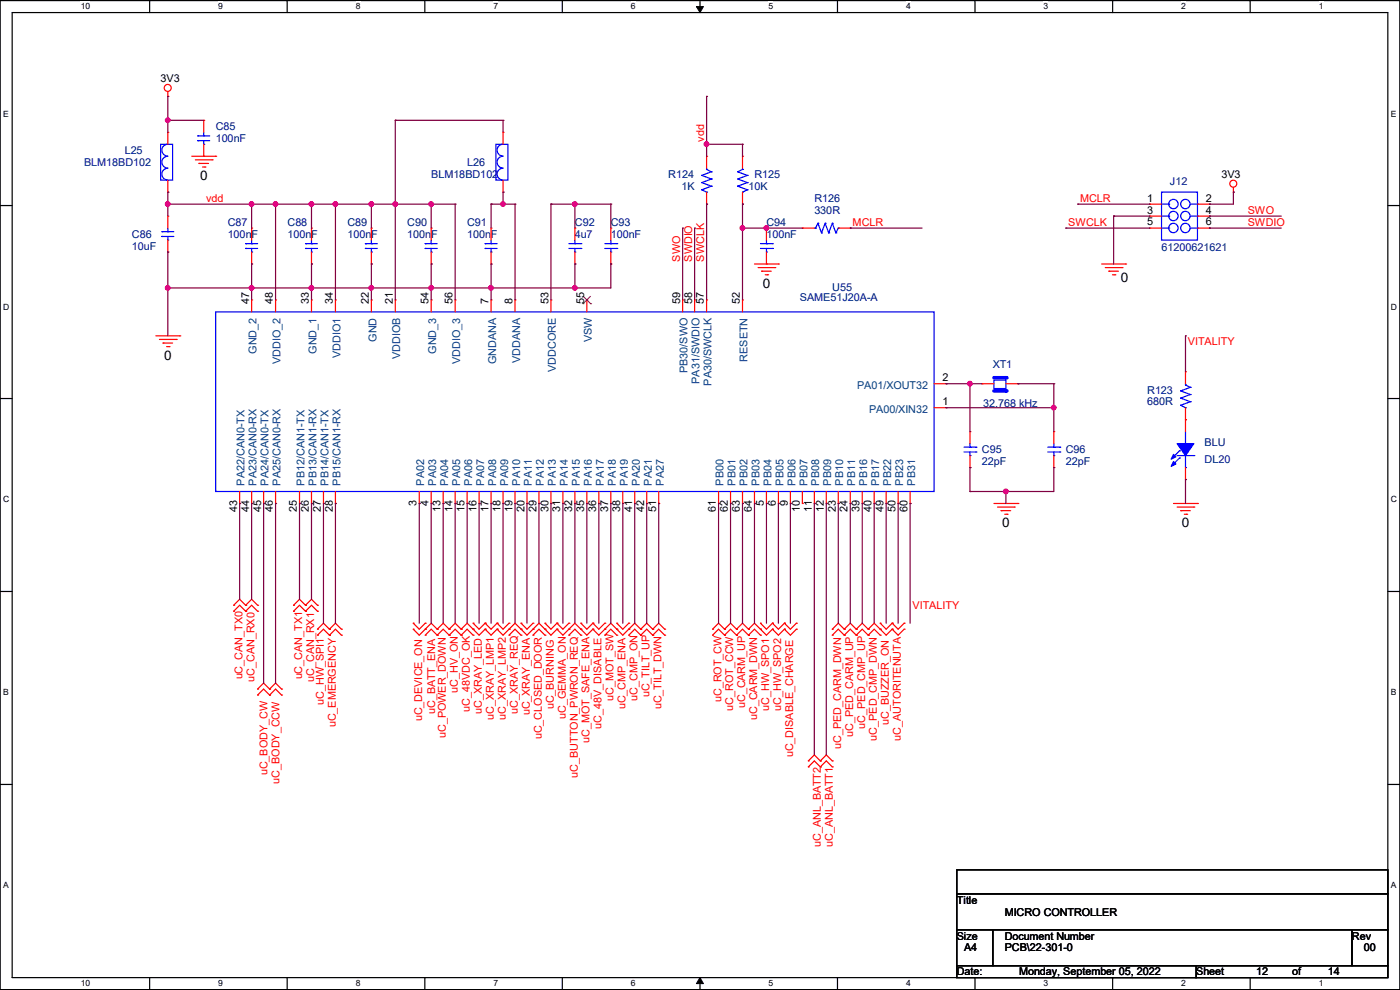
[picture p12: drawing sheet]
<svg xmlns="http://www.w3.org/2000/svg" width="297mm" height="210mm" viewBox="0 0 297 210" stroke-linecap="round" stroke-linejoin="round" font-family="sans-serif">
<path d="M0 .1h297v209.8h-297zM2.6 2.7h291.8v204.7h-291.8z" fill="none" stroke="#000" stroke-width=".25"/>
<g fill="#fff">
<path d="M17.1 .4h2v2h-2z"/>
<path d="M17.1 207.6h2v2h-2z"/>
</g>
<path d="M31.7 .1v2.6M31.7 207.4v2.5" fill="none" stroke="#000" stroke-width=".25"/>
<g fill="#fff">
<path d="M46.3 .4h1v2h-1z"/>
<path d="M46.3 207.6h1v2h-1z"/>
</g>
<path d="M60.9 .1v2.6M60.9 207.4v2.5" fill="none" stroke="#000" stroke-width=".25"/>
<g fill="#fff">
<path d="M75.5 .4h1v2h-1z"/>
<path d="M75.5 207.6h1v2h-1z"/>
</g>
<path d="M90.1 .1v2.6M90.1 207.4v2.5" fill="none" stroke="#000" stroke-width=".25"/>
<g fill="#fff">
<path d="M104.7 .4h1v2h-1z"/>
<path d="M104.7 207.6h1v2h-1z"/>
</g>
<path d="M119.3 .1v2.6M119.3 207.4v2.5" fill="none" stroke="#000" stroke-width=".25"/>
<g fill="#fff">
<path d="M133.9 .4h.9v2h-.9z"/>
<path d="M133.9 207.6h.9v2h-.9z"/>
</g>
<path d="M148.5 .1v2.6M148.5 207.4v2.5" fill="none" stroke="#000" stroke-width=".25"/>
<path d="M147.7 1.4h1.5l-.7 1.3zM148.5 207.4l.7 1.3h-1.5z" fill="#000" stroke="#000" stroke-width=".21"/>
<g fill="#fff">
<path d="M163.1 .4h.9v2h-.9z"/>
<path d="M163.1 207.6h.9v2h-.9z"/>
</g>
<path d="M177.7 .1v2.6M177.7 207.4v2.5" fill="none" stroke="#000" stroke-width=".25"/>
<g fill="#fff">
<path d="M192.2 .4h1v2h-1z"/>
<path d="M192.2 207.6h1v2h-1z"/>
</g>
<path d="M206.8 .1v2.6M206.8 207.4v2.5" fill="none" stroke="#000" stroke-width=".25"/>
<g fill="#fff">
<path d="M221.4 .4h1v2h-1z"/>
<path d="M221.4 207.6h1v2h-1z"/>
</g>
<path d="M236.1 .1v2.6M236.1 207.4v2.5" fill="none" stroke="#000" stroke-width=".25"/>
<g fill="#fff">
<path d="M250.6 .4h1v2h-1z"/>
<path d="M250.6 207.6h1v2h-1z"/>
</g>
<path d="M265.2 .1v2.6M265.2 207.4v2.5" fill="none" stroke="#000" stroke-width=".25"/>
<g fill="#fff">
<path d="M279.8 .4h1v2h-1z"/>
<path d="M279.8 207.6h1v2h-1z"/>
<path d="M.7 23.1h1.2v2h-1.2z"/>
<path d="M295.1 23.1h1.1v2h-1.1z"/>
<path d="M.7 64.1h1.2v1.9h-1.2z"/>
<path d="M295.1 64.1h1.2v1.9h-1.2z"/>
</g>
<path d="M0 43.6h2.6M294.4 43.6h2.6" fill="none" stroke="#000" stroke-width=".25"/>
<g fill="#fff">
<path d="M.7 105h1.2v2h-1.2z"/>
<path d="M295.1 105h1.2v2h-1.2z"/>
</g>
<path d="M0 84.5h2.6M294.4 84.5h2.6" fill="none" stroke="#000" stroke-width=".25"/>
<g fill="#fff">
<path d="M.7 145.9h1.2v2h-1.2z"/>
<path d="M295.1 145.9h1.1v2h-1.1z"/>
</g>
<path d="M0 125.5h2.6M294.4 125.5h2.6" fill="none" stroke="#000" stroke-width=".25"/>
<g fill="#fff">
<path d="M.7 186.9h1.2v1.9h-1.2z"/>
<path d="M295.1 186.9h1.1v1.9h-1.1z"/>
</g>
<path d="M0 166.4h2.6M294.4 166.4h2.6M203 184.5h91.4v5.1h-91.4zM203 189.6h91.4v7.6h-91.4zM203 197.2h7.6v7.7h-7.6zM210.6 197.2h76.2v7.7h-76.2zM286.8 197.2h7.6v7.7h-7.6zM203 204.9h50.8v2.5h-50.8zM253.8 204.9h40.6v2.5h-40.6z" fill="none" stroke="#000" stroke-width=".25"/>
<g fill="none" stroke="#f00" stroke-width=".25">
<path d="M35.6 19.4v1M35.6 20.4h.1M40.7 33.1h5.1M41.4 33.9h3.6M42.2 34.7h.1M42.2 34.7h2M43 35.4h.5M43.5 35.4h.1M45 33.9h.1M45.8 33.1h.1M106.7 28.1h.1M106.7 28.1v2.5"/>
<path d="M106.7 38.2v2.6M261.7 39.8v1M53.4 48.4h.1M53.4 56h.1M53.4 48.4v2.5M53.4 53.5v2.5M91.5 48.4h.1M91.5 56h.1M91.5 48.4v2.5M91.5 53.5v2.5M104.2 48.4h.1M104.2 56h.1"/>
<path d="M104.2 48.4v2.5M104.2 53.5v2.5M106.7 40.8h.1M160.1 56h5M160.8 56.8h3.6M161.6 57.5h.1M161.6 57.5h2M162.3 58.3h.6M162.9 58.3h.1M164.4 56.8h.1M165.1 56h.1M233.7 56h5.1"/>
<path d="M234.5 56.8h3.5M235.2 57.5h.1M235.2 57.5h2.1M236 58.3h.5M236.5 58.3h.1M238 56.8h.1M238.8 56h.1M261.7 40.8h.1M33.1 71.2h5M33.8 72h3.6M34.6 72.8h.1M34.6 72.8h2"/>
<path d="M35.3 73.5h.6M35.9 73.5h.1M37.4 72h.1M38.1 71.2h.1M251.5 78.9h.1M251.5 78.9v2.5M251.5 89h.1M251.5 86.5v2.5M210.9 106.8h5M211.6 107.6h3.6M212.4 108.3h.1M212.4 108.3h2"/>
<path d="M213.1 109.1h.6M213.7 109.1h.1M215.2 107.6h.1M215.9 106.8h.1M249 106.8h5M249.7 107.6h3.6M250.5 108.3h.1M250.5 108.3h2M251.2 109.1h.6M251.8 109.1h.1M253.3 107.6h.1M254 106.8h.1"/>
<path d="M49.6 128.4h.1M49.6 129.7h.1M49.6 128.4l1.2-1.3 1.3 1.3M49.6 129.7l1.2-1.3 1.3 1.3M52.1 128.4h.1M52.1 129.7h.1M52.1 128.4l1.3-1.3 1.3 1.3M52.1 129.7l1.3-1.3 1.3 1.3M54.7 128.4h.1M54.7 129.7h.1M62.3 128.4h.1M62.3 129.7h.1"/>
<path d="M62.3 128.4l1.2-1.3 1.3 1.3M62.3 129.7l1.2-1.3 1.3 1.3M64.8 128.4h.1M64.8 129.7h.1M64.8 128.4l1.3-1.3 1.3 1.3M64.8 129.7l1.3-1.3 1.3 1.3M67.4 128.4h.1M67.4 129.7h.1M67.4 133.5h.1M67.4 134.7h.1M67.4 133.5l1.2-1.3 1.3 1.3M67.4 134.7l1.2-1.2 1.3 1.2"/>
<path d="M69.9 133.5h.1M69.9 134.7h.1M69.9 133.5l1.3-1.3 1.2 1.3M69.9 134.7l1.3-1.2 1.2 1.2M72.4 133.5h.1M72.4 134.7h.1M87.7 133.5h.1M87.7 132.2h.1M87.7 133.5l1.2 1.2 2.6-2.5 1.3 1.3M87.7 132.2l1.2 1.3 1.3-1.3M90.2 133.5h.1M90.2 134.7h.1"/>
<path d="M90.2 132.2h.1M90.2 134.7l1.3-1.2 1.3 1.2M92.8 133.5h.1M92.8 134.7h.1M92.8 133.5l1.2-1.3 1.3 1.3M92.8 134.7l1.2-1.2 1.3 1.2M95.3 133.5h.1M95.3 134.7h.1M95.3 133.5l1.3-1.3 1.2 1.3M95.3 134.7l1.3-1.2 1.2 1.2M97.8 133.5h.1M97.8 134.7h.1"/>
<path d="M97.8 133.5l1.3-1.3 2.5 2.5 1.3-1.2M97.8 134.7l1.3-1.2 1.3 1.2M100.4 133.5h.1M100.4 134.7h.1M100.4 132.2h.1M100.4 132.2l1.2 1.3 1.3-1.3M102.9 133.5h.1M102.9 132.2h.1M102.9 133.5l1.3 1.2 1.3-1.2M102.9 132.2l1.3 1.3 1.3-1.3M105.5 133.5h.1M105.5 132.2h.1"/>
<path d="M105.5 133.5l1.2 1.2 2.6-2.5 2.5 2.5 2.5-2.5 2.6 2.5 1.3-1.2M105.5 132.2l1.2 1.3 1.3-1.3M108 133.5h.1M108 132.2h.1M108 134.7h.1M108 134.7l1.3-1.2 1.2 1.2M110.5 133.5h.1M110.5 134.7h.1M110.5 132.2h.1M110.5 132.2l1.3 1.3 1.3-1.3M113.1 133.5h.1M113.1 132.2h.1"/>
<path d="M113.1 134.7h.1M113.1 134.7l1.2-1.2 1.3 1.2M115.6 133.5h.1M115.6 132.2h.1M115.6 134.7h.1M115.6 132.2l1.3 1.3 1.3-1.3M118.2 133.5h.1M118.2 132.2h.1M118.2 133.5l1.2 1.2 2.6-2.5 2.5 2.5 1.3-1.2M118.2 132.2l1.2 1.3 1.3-1.3M120.7 133.5h.1M120.7 132.2h.1"/>
<path d="M120.7 134.7h.1M120.7 134.7l1.3-1.2 1.2 1.2M123.2 133.5h.1M123.2 134.7h.1M123.2 132.2h.1M123.2 132.2l1.3 1.3 1.3-1.3M125.8 133.5h.1M125.8 132.2h.1M125.8 133.5l1.2 1.2 2.6-2.5 2.5 2.5 2.6-2.5 1.2 1.3M125.8 132.2l1.2 1.3 1.3-1.3M128.3 133.5h.1M128.3 132.2h.1"/>
<path d="M128.3 134.7h.1M128.3 134.7l1.3-1.2 1.3 1.2M130.9 133.5h.1M130.9 134.7h.1M130.9 132.2h.1M130.9 132.2l1.2 1.3 1.3-1.3M133.4 133.5h.1M133.4 132.2h.1M133.4 134.7h.1M133.4 134.7l1.3-1.2 1.2 1.2M135.9 133.5h.1M135.9 134.7h.1"/>
<path d="M135.9 133.5l1.3-1.3 1.3 1.3M135.9 134.7l1.3-1.2 1.3 1.2M138.5 133.5h.1M138.5 134.7h.1M138.5 133.5l1.2-1.3 1.3 1.3M138.5 134.7l1.2-1.2 1.3 1.2M141 133.5h.1M141 134.7h.1M151.2 133.5h.1M151.2 134.7h.1M151.2 133.5l1.2-1.3 1.3 1.3M151.2 134.7l1.2-1.2 1.3 1.2"/>
<path d="M153.7 133.5h.1M153.7 134.7h.1M153.7 133.5l1.3-1.3 1.3 1.3M153.7 134.7l1.3-1.2 1.3 1.2M156.3 133.5h.1M156.3 134.7h.1M156.3 133.5l1.2-1.3 1.3 1.3M156.3 134.7l1.2-1.2 1.3 1.2M158.8 133.5h.1M158.8 134.7h.1M158.8 133.5l1.3-1.3 2.5 2.5 1.3-1.2M158.8 134.7l1.3-1.2 1.2 1.2"/>
<path d="M161.3 133.5h.1M161.3 134.7h.1M161.3 132.2h.1M161.3 132.2l1.3 1.3 1.3-1.3M163.9 133.5h.1M163.9 132.2h.1M163.9 133.5l1.2 1.2 1.3-1.2M163.9 132.2l1.2 1.3 1.3-1.3M166.4 133.5h.1M166.4 132.2h.1M166.4 133.5l1.3 1.2 1.3-1.2M166.4 132.2l1.3 1.3 1.3-1.3"/>
<path d="M169 133.5h.1M169 132.2h.1M176.6 133.5h.1M176.6 134.7h.1M176.6 133.5l1.2-1.3 1.3 1.3M176.6 134.7l1.2-1.2 1.3 1.2M179.1 133.5h.1M179.1 134.7h.1M179.1 133.5l1.3-1.3 1.3 1.3M179.1 134.7l1.3-1.2 1.3 1.2M181.7 133.5h.1M181.7 134.7h.1"/>
<path d="M181.7 133.5l1.2-1.3 1.3 1.3M181.7 134.7l1.2-1.2 1.3 1.2M184.2 133.5h.1M184.2 134.7h.1M184.2 133.5l1.3-1.3 2.5 2.5 1.3-1.2M184.2 134.7l1.3-1.2 1.2 1.2M186.7 133.5h.1M186.7 134.7h.1M186.7 132.2h.1M186.7 132.2l1.3 1.3 1.3-1.3M189.3 133.5h.1M189.3 132.2h.1"/>
<path d="M189.3 133.5l1.2 1.2 1.3-1.2M189.3 132.2l1.2 1.3 1.3-1.3M191.8 133.5h.1M191.8 132.2h.1M54.7 146.2h.1M54.7 147.4h.1M54.7 146.2l1.2-1.3 1.3 1.3M54.7 147.4l1.2-1.2 1.3 1.2M57.2 146.2h.1M57.2 147.4h.1M57.2 146.2l1.3-1.3 1.2 1.3M57.2 147.4l1.3-1.2 1.2 1.2"/>
<path d="M59.7 146.2h.1M59.7 147.4h.1M171.5 161.4h.1M171.5 162.7h.1M171.5 161.4l1.3-1.3 1.2 1.3M171.5 162.7l1.3-1.3 1.2 1.3M174 161.4h.1M174 162.7h.1M174 161.4l1.3-1.3 1.3 1.3M174 162.7l1.3-1.3 1.3 1.3M176.6 161.4h.1M176.6 162.7h.1"/>
<circle cx="35.6" cy="18.6" r=".74"/>
<circle cx="261.6" cy="39" r=".74"/>
</g>
<g fill="none" stroke="#00f" stroke-width=".25">
<path d="M105.2 30.6h2.5v7.6h-2.5zM106.7 35.7a1.25 1.25 0 0 0-1.2 1.2 1.25 1.25 0 0 0 1.2 1.3M106.7 33.1a1.25 1.25 0 0 0-1.2 1.3 1.25 1.25 0 0 0 1.2 1.2M106.7 30.6a1.25 1.25 0 0 0-1.2 1.3 1.25 1.25 0 0 0 1.2 1.2M52.1 51.7h.1M52.1 52.7h.1M52.1 51.7h2.6M52.1 52.7h2.6M53.4 53.5h.1M53.4 51.7h.1M53.4 50.9v.8M53.4 52.7v.8"/>
<path d="M90.2 51.7h.1M90.2 52.7h.1M90.2 51.7h2.6M90.2 52.7h2.6M91.5 53.5h.1M91.5 51.7h.1M91.5 50.9v.8M91.5 52.7v.8M102.9 51.7h.1M102.9 52.7h.1M102.9 51.7h2.6M102.9 52.7h2.6"/>
<path d="M104.2 53.5h.1M104.2 51.7h.1M104.2 50.9v.8M104.2 52.7v.8M210.9 80.6h2.5v1.8h-2.5zM250.5 82.9h.1M250.5 84.5h.1M250.5 86h.1M250.5 82.9l2 .8M250.5 84.5l2 .7M250.5 86l1 .5M251.5 86.5h.1"/>
<path d="M251.5 81.7h.1M251.5 81.7l1 .5M251.5 81.4v.3M252.5 82.2h.1M252.5 83.7h.1M252.5 85.2h.1M252.5 82.2l-2 .7M252.5 83.7l-2 .8M252.5 85.2l-2 .8"/>
</g>
<path d="M210.9 82.9h2.5" fill="none" stroke="#00f" stroke-width=".76"/>
<circle cx="213.4" cy="82.9" r=".38" fill="#00f"/>
<path d="M210.9 80.1h2.5" fill="none" stroke="#00f" stroke-width=".76"/>
<circle cx="213.4" cy="80.1" r=".38" fill="#00f"/>
<g fill="none" stroke="#f00" stroke-width=".25">
<path d="M35.6 28.1h.1M35.6 28.1v2.5M35.6 38.2v2.6M43.2 25.5h.1M43.2 33.1h.1M43.2 25.5v2.6M43.2 30.6v2.5M149.9 33.1h.1M149.9 33.1v2.6M157.5 33.1h.1M157.5 33.1v2.6M35.6 40.8h.1"/>
<path d="M35.6 45.8h.1M35.6 53.5h.1M35.6 45.8v2.6M35.6 50.9v2.6M66.1 48.4h.1M66.1 56h.1M66.1 48.4v2.5M66.1 53.5v2.5M78.8 48.4h.1M78.8 56h.1M78.8 48.4v2.5M78.8 53.5v2.5"/>
<path d="M122 48.4h.1M122 56h.1M122 48.4v2.5M122 53.5v2.5M129.6 48.4h.1M129.6 56h.1M129.6 48.4v2.5M129.6 53.5v2.5M149.9 43.3h.1M149.9 40.8v2.5M157.5 43.3h.1M157.5 40.8v2.5"/>
<path d="M162.6 48.4h.1M162.6 56h.1M162.6 48.4v2.5M162.6 53.5v2.5M170.2 48.4h.1M170.2 48.4h2.6M177.8 48.4h2.6M180.4 48.4h.1M243.9 43.3h.1M243.9 45.8h.1M243.9 48.4h.1M243.9 48.4h2.5"/>
<path d="M243.9 43.3h2.5M243.9 45.8h2.5M254 48.4h2.6M254 43.3h2.6M254 45.8h2.6M256.6 43.3h.1M256.6 45.8h.1M256.6 48.4h.1M53.4 63.6h.1M53.4 63.6v2.6M58.5 63.6h.1M58.5 63.6v2.6"/>
<path d="M66.1 63.6h.1M66.1 63.6v2.6M71.2 63.6h.1M71.2 63.6v2.6M78.8 63.6h.1M78.8 63.6v2.6M83.9 63.6h.1M83.9 63.6v2.6M91.5 63.6h.1M91.5 63.6v2.6M96.6 63.6h.1M96.6 63.6v2.6"/>
<path d="M104.2 63.6h.1M104.2 63.6v2.6M109.3 63.6h.1M109.3 63.6v2.6M116.9 63.6h.1M116.9 63.6v2.6M124.5 63.6h.1M124.5 63.6v2.6M144.8 63.6h.1M144.8 63.6v2.6M147.4 63.6h.1M147.4 63.6v2.6"/>
<path d="M149.9 63.6h.1M149.9 63.6v2.6M157.5 63.6h.1M157.5 63.6v2.6M198.2 81.4h2.5M198.2 86.5h2.5M200.7 86.5h.1M200.7 81.4h.1M205.8 91.6h.1M205.8 99.2h.1M205.8 91.6v2.5M205.8 96.6v2.6"/>
<path d="M208.3 81.4h.1M208.3 81.4h2.6M213.4 81.4h2.5M215.9 81.4h.1M223.6 91.6h.1M223.6 99.2h.1M223.6 91.6v2.5M223.6 96.6v2.6M251.5 89h.1M251.5 89v2.6M251.5 99.2v2.5M50.8 106.8h.1"/>
<path d="M50.8 104.3v2.5M53.4 106.8h.1M53.4 104.3v2.5M55.9 106.8h.1M55.9 104.3v2.5M58.5 106.8h.1M58.5 104.3v2.5M63.5 106.8h.1M63.5 104.3v2.5M66.1 106.8h.1M66.1 104.3v2.5M68.6 106.8h.1"/>
<path d="M68.6 104.3v2.5M71.2 106.8h.1M71.2 104.3v2.5M88.9 106.8h.1M88.9 104.3v2.5M91.5 106.8h.1M91.5 104.3v2.5M94 106.8h.1M94 104.3v2.5M96.6 106.8h.1M96.6 104.3v2.5M99.1 106.8h.1"/>
<path d="M99.1 104.3v2.5M101.6 106.8h.1M101.6 104.3v2.5M104.2 106.8h.1M104.2 104.3v2.5M106.7 106.8h.1M106.7 104.3v2.5M109.3 106.8h.1M109.3 104.3v2.5M111.8 106.8h.1M111.8 104.3v2.5M114.3 106.8h.1"/>
<path d="M114.3 104.3v2.5M116.9 106.8h.1M116.9 104.3v2.5M119.4 106.8h.1M119.4 104.3v2.5M122 106.8h.1M122 104.3v2.5M124.5 106.8h.1M124.5 104.3v2.5M127 106.8h.1M127 104.3v2.5M129.6 106.8h.1"/>
<path d="M129.6 104.3v2.5M132.1 106.8h.1M132.1 104.3v2.5M134.7 106.8h.1M134.7 104.3v2.5M137.2 106.8h.1M137.2 104.3v2.5M139.7 106.8h.1M139.7 104.3v2.5M152.4 106.8h.1M152.4 104.3v2.5M155 106.8h.1"/>
<path d="M155 104.3v2.5M157.5 106.8h.1M157.5 104.3v2.5M160.1 106.8h.1M160.1 104.3v2.5M162.6 106.8h.1M162.6 104.3v2.5M165.1 106.8h.1M165.1 104.3v2.5M167.7 106.8h.1M167.7 104.3v2.5M170.2 106.8h.1"/>
<path d="M170.2 104.3v2.5M172.8 106.8h.1M172.8 104.3v2.5M175.3 106.8h.1M175.3 104.3v2.5M177.8 106.8h.1M177.8 104.3v2.5M180.4 106.8h.1M180.4 104.3v2.5M182.9 106.8h.1M182.9 104.3v2.5M185.5 106.8h.1"/>
<path d="M185.5 104.3v2.5M188 106.8h.1M188 104.3v2.5M190.5 106.8h.1M190.5 104.3v2.5M193.1 106.8h.1M193.1 104.3v2.5M251.5 101.7h.1"/>
</g>
<g fill="none" stroke="#00f" stroke-width=".25">
<path d="M34.1 30.6h2.5v7.6h-2.5zM35.6 35.7a1.25 1.25 0 0 0-1.3 1.2 1.25 1.25 0 0 0 1.3 1.3M35.6 33.1a1.25 1.25 0 0 0-1.3 1.3 1.25 1.25 0 0 0 1.3 1.2M35.6 30.6a1.25 1.25 0 0 0-1.3 1.3 1.25 1.25 0 0 0 1.3 1.2M42 28.8h.1M42 29.8h.1M42 28.8h2.5M42 29.8h2.5M43.2 30.6h.1M43.2 28.8h.1M43.2 28.1v.7M43.2 29.8v.8"/>
<path d="M148.9 37.2h.1M148.9 38.7h.1M148.9 37.2l2 .8M148.9 38.7l2 .8M149.9 35.9h.1M149.9 35.9l1 .5M149.9 35.7v.2M150.9 36.4h.1M150.9 38h.1M150.9 39.5h.1M150.9 36.4l-2 .8M150.9 38l-2 .7"/>
<path d="M150.9 39.5l-2 .8M156.5 36.4h.1M156.5 38h.1M156.5 39.5h.1M156.5 36.4l2 .8M156.5 38l2 .7M156.5 39.5l2 .8M157.5 35.9h.1M157.5 35.9l-1 .5M157.5 35.7v.2M158.5 37.2h.1M158.5 38.7h.1"/>
<path d="M158.5 37.2l-2 .8M158.5 38.7l-2 .8M34.3 49.1h.1M34.3 50.2h.1M34.3 49.1h2.6M34.3 50.2h2.6M35.6 50.9h.1M35.6 49.1h.1M35.6 48.4v.7M35.6 50.2v.7M64.8 51.7h.1M64.8 52.7h.1"/>
<path d="M64.8 51.7h2.6M64.8 52.7h2.6M66.1 53.5h.1M66.1 51.7h.1M66.1 50.9v.8M66.1 52.7v.8M77.5 51.7h.1M77.5 52.7h.1M77.5 51.7h2.6M77.5 52.7h2.6M78.8 53.5h.1M78.8 51.7h.1"/>
<path d="M78.8 50.9v.8M78.8 52.7v.8M120.7 51.7h2.5M120.7 52.7h2.5M122 53.5h.1M122 51.7h.1M122 50.9v.8M122 52.7v.8M123.2 51.7h.1M123.2 52.7h.1M128.3 51.7h2.6M128.3 52.7h2.6"/>
<path d="M129.6 53.5h.1M129.6 51.7h.1M129.6 50.9v.8M129.6 52.7v.8M130.9 51.7h.1M130.9 52.7h.1M148.9 40.3h.1M148.9 40.3l1 .5M149.9 40.8h.1M157.5 40.8h.1M158.5 40.3h.1M158.5 40.3l-1 .5"/>
<path d="M161.3 51.7h2.6M161.3 52.7h2.6M162.6 53.5h.1M162.6 51.7h.1M162.6 50.9v.8M162.6 52.7v.8M163.9 51.7h.1M163.9 52.7h.1M172.8 48.4h.2M173 48.4h.1M173.5 47.4h.1M173.5 47.4l-.5 1"/>
<path d="M173.5 47.4l.8 2M174.3 49.4h.1M175 47.4h.1M175 47.4l-.7 2M175 47.4l.8 2M175.8 49.4h.1M176.6 47.4h.1M176.6 47.4l-.8 2M176.6 47.4l.7 2M177.3 49.4h.1M177.8 48.4h.1M177.8 48.4l-.5 1"/>
<path d="M246.4 40.8h7.6v10.1h-7.6zM246.4 48.4h1.5M246.4 43.3h1.5M246.4 45.8h1.5M247.9 43.3h.1M247.9 45.8h.1M247.9 48.4h.1M252.5 48.4h1.5M252.5 43.3h1.5M252.5 45.8h1.5M254 43.3h.1M254 45.8h.1"/>
<path d="M254 48.4h.1M45.8 66.2h152.4v38.1h-152.4zM204.5 94.9h2.6M204.5 95.9h2.6M205.8 96.6h.1M205.8 94.9h.1M205.8 94.1v.8M205.8 95.9v.7M207.1 94.9h.1M207.1 95.9h.1M222.3 94.9h2.5M222.3 95.9h2.5"/>
<path d="M223.6 96.6h.1M223.6 94.9h.1M223.6 94.1v.8M223.6 95.9v.7M224.8 94.9h.1M224.8 95.9h.1M249.7 96.6h3.6M250.2 95.6h.1M250.2 97.2h.1M250.2 95.6l-1.5 1.6M250.2 97.2l-1.5 1.5M251.5 94.1h.1"/>
<path d="M251.5 99.2h.1M251.5 91.6v2.5M251.5 96.6v2.6M253.3 96.6h.1"/>
<circle cx="248.9" cy="45.8" r=".99"/>
<circle cx="248.9" cy="48.4" r=".99"/>
<circle cx="248.9" cy="43.3" r=".99"/>
<circle cx="251.5" cy="45.8" r=".99"/>
<circle cx="251.5" cy="43.3" r=".99"/>
<circle cx="251.5" cy="48.4" r=".99"/>
</g>
<path d="M123.7 64.4h.1M123.7 62.9l1.6 1.5M125.3 62.9l-1.6 1.5M125.3 64.4h.1" fill="none" stroke="#804000" stroke-width=".21"/>
<g fill="#00f" stroke="#00f" stroke-width=".25">
<path d="M249.7 94.1h3.6l-1.8 2.5z" fill-rule="evenodd"/>
<path d="M249 97.9l.5 .5-1 .5z" fill-rule="evenodd"/>
<path d="M249 96.4l.5 .5-1 .5z" fill-rule="evenodd"/>
</g>
<g fill="none" stroke="#800040" stroke-width=".25">
<path d="M35.6 20.4h.1M35.6 25.5h.1M35.6 20.4v7.7M35.6 25.5h7.6M83.9 25.5h.1M83.9 25.5v38.1M83.9 25.5h22.8M106.7 25.5h.1M106.7 25.5v2.6M149.9 20.4h.1M149.9 30.6h.1M149.9 20.4v12.7"/>
<path d="M149.9 30.6h7.6M157.5 30.6h.1M157.5 30.6v2.5M35.6 53.5h.1M35.6 43.3h.1M35.6 40.8h.1M35.6 43.3h61M35.6 40.8v5M35.6 53.5v17.7M53.4 43.3h.1M53.4 56h.1M53.4 43.3v5.1"/>
<path d="M53.4 56v7.6M58.5 43.3h.1M58.5 43.3v20.3M66.1 43.3h.1M66.1 56h.1M66.1 43.3v5.1M66.1 56v7.6M71.2 43.3h.1M71.2 43.3v20.3M78.8 43.3h.1M78.8 56h.1M78.8 43.3v5.1"/>
<path d="M78.8 56v7.6M83.9 43.3h.1M91.5 43.3h.1M91.5 56h.1M91.5 43.3v5.1M91.5 56v7.6M96.6 43.3h.1M96.6 43.3v20.3M104.2 43.3h.1M104.2 56h.1M104.2 43.3h5.1M104.2 43.3v5.1"/>
<path d="M104.2 56v7.6M106.7 40.8h.1M106.7 43.3h.1M106.7 40.8v2.5M109.3 43.3h.1M109.3 43.3v20.3M116.9 43.3h.1M116.9 43.3h12.7M116.9 43.3v20.3M122 43.3h.1M122 56h.1M122 43.3v5.1"/>
<path d="M122 56v5.1M129.6 43.3h.1M129.6 56h.1M129.6 56v5.1h-94M129.6 43.3v5.1M144.8 48.4h.1M144.8 48.4v15.2M147.4 48.4h.1M147.4 48.4v15.2M149.9 43.3h.1M149.9 43.3v20.3M157.5 43.3h.1"/>
<path d="M157.5 48.4h.1M157.5 48.4h12.7M157.5 43.3v20.3M162.6 48.4h.1M180.4 48.4h.1M180.4 48.4h15.2M226.1 48.4h.1M226.1 48.4h17.8M228.6 43.3h.1M228.6 43.3h15.3M236.3 45.8h.1M236.3 45.8h7.6"/>
<path d="M236.3 45.8v10.2M256.6 43.3h.1M256.6 45.8h.1M256.6 48.4h.1M256.6 45.8h15.2M256.6 48.4h15.2M261.7 40.8h.1M261.7 40.8v2.5h-5.1M35.6 61.1h.1M53.4 61.1h.1M66.1 61.1h.1M78.8 61.1h.1"/>
<path d="M91.5 61.1h.1M104.2 61.1h.1M122 61.1h.1M251.5 71.2h.1M251.5 71.2v7.7M200.7 81.4h.1M200.7 86.5h.1M200.7 81.4h7.6M200.7 86.5h22.9M205.8 81.4h.1M205.8 99.2h.1M205.8 81.4v10.2"/>
<path d="M205.8 99.2v5.1M215.9 81.4h.1M215.9 81.4h7.7M223.6 81.4h.1M223.6 86.5h.1M223.6 99.2h.1M223.6 81.4v10.2M223.6 99.2v5.1h-17.8M50.8 106.8h.1M50.8 106.8v20.3M53.4 106.8h.1M53.4 106.8v20.3"/>
<path d="M55.9 106.8h.1M55.9 106.8v38.1M58.5 106.8h.1M58.5 106.8v38.1M63.5 106.8h.1M63.5 106.8v20.3M66.1 106.8h.1M66.1 106.8v20.3M68.6 106.8h.1M68.6 106.8v25.4M71.2 106.8h.1M71.2 106.8v25.4"/>
<path d="M88.9 106.8h.1M88.9 106.8v25.4M91.5 106.8h.1M91.5 106.8v25.4M94 106.8h.1M94 106.8v25.4M96.6 106.8h.1M96.6 106.8v25.4M99.1 106.8h.1M99.1 106.8v25.4M101.6 106.8h.1M101.6 106.8v25.4"/>
<path d="M104.2 106.8h.1M104.2 106.8v25.4M106.7 106.8h.1M106.7 106.8v25.4M109.3 106.8h.1M109.3 106.8v25.4M111.8 106.8h.1M111.8 106.8v25.4M114.3 106.8h.1M114.3 106.8v25.4M116.9 106.8h.1M116.9 106.8v25.4"/>
<path d="M119.4 106.8h.1M119.4 106.8v25.4M122 106.8h.1M122 106.8v25.4M124.5 106.8h.1M124.5 106.8v25.4M127 106.8h.1M127 106.8v25.4M129.6 106.8h.1M129.6 106.8v25.4M132.1 106.8h.1M132.1 106.8v25.4"/>
<path d="M134.7 106.8h.1M134.7 106.8v25.4M137.2 106.8h.1M137.2 106.8v25.4M139.7 106.8h.1M139.7 106.8v25.4M152.4 106.8h.1M152.4 106.8v25.4M155 106.8h.1M155 106.8v25.4M157.5 106.8h.1M157.5 106.8v25.4"/>
<path d="M160.1 106.8h.1M160.1 106.8v25.4M162.6 106.8h.1M162.6 106.8v25.4M165.1 106.8h.1M165.1 106.8v25.4M167.7 106.8h.1M167.7 106.8v25.4M172.8 106.8h.1M172.8 106.8v53.3M175.3 106.8h.1M175.3 106.8v53.3"/>
<path d="M177.8 106.8h.1M177.8 106.8v25.4M180.4 106.8h.1M180.4 106.8v25.4M182.9 106.8h.1M182.9 106.8v25.4M185.5 106.8h.1M185.5 106.8v25.4M188 106.8h.1M188 106.8v25.4M190.5 106.8h.1M190.5 106.8v25.4"/>
<path d="M193.1 106.8h.1M193.1 106.8v25.4M205.8 104.3h.1M213.4 104.3h.1M213.4 104.3v2.5M251.5 101.7h.1M251.5 101.7v5.1"/>
</g>
<g fill="#f0f" stroke="#f0f" stroke-width=".25">
<circle cx="53.4" cy="61.1" r=".49"/>
<circle cx="91.5" cy="61.1" r=".49"/>
<circle cx="78.8" cy="61.1" r=".49"/>
<circle cx="66.1" cy="61.1" r=".49"/>
<circle cx="58.4" cy="43.3" r=".49"/>
<circle cx="66.1" cy="43.3" r=".49"/>
<circle cx="71.1" cy="43.3" r=".49"/>
<circle cx="83.8" cy="43.3" r=".49"/>
<circle cx="91.5" cy="43.3" r=".49"/>
<circle cx="121.9" cy="43.3" r=".49"/>
<circle cx="121.9" cy="61.1" r=".49"/>
<circle cx="104.2" cy="61.1" r=".49"/>
<circle cx="106.7" cy="43.3" r=".49"/>
<circle cx="78.8" cy="43.3" r=".49"/>
<circle cx="35.6" cy="61.1" r=".49"/>
<circle cx="53.4" cy="43.3" r=".49"/>
<circle cx="35.6" cy="43.3" r=".49"/>
<circle cx="149.9" cy="30.6" r=".49"/>
<circle cx="157.5" cy="48.4" r=".49"/>
<circle cx="162.6" cy="48.4" r=".49"/>
<circle cx="205.8" cy="81.4" r=".49"/>
<circle cx="223.5" cy="86.5" r=".49"/>
<circle cx="213.4" cy="104.2" r=".49"/>
<circle cx="35.6" cy="25.5" r=".49"/>
</g>
<g font-size="2.8">
<text x="42.5" y="38.2">0</text>
<text x="237.8" y="59.8">0</text>
<text x="161.8" y="61.1">0</text>
<text x="34.8" y="76.3">0</text>
<text x="212.6" y="111.9">0</text>
<text x="250.7" y="111.9">0</text>
</g>
<g font-size="2.3">
<text x="34.1" y="17.4">3V3</text>
<text x="259.1" y="37.8">3V3</text>
<text x="243.4" y="42.8">1</text>
<text x="243.4" y="45.3">3</text>
<text x="243.4" y="47.8">5</text>
<text x="255.8" y="42.8">2</text>
<text x="255.8" y="45.3">4</text>
<text x="255.8" y="47.8">6</text>
<text x="52.8" y="64.4" transform="rotate(-90 52.8 64.4)">47</text>
<text x="57.9" y="64.4" transform="rotate(-90 57.9 64.4)">48</text>
<text x="65.5" y="64.4" transform="rotate(-90 65.5 64.4)">33</text>
<text x="70.6" y="64.4" transform="rotate(-90 70.6 64.4)">34</text>
<text x="78.2" y="64.4" transform="rotate(-90 78.2 64.4)">22</text>
<text x="83.3" y="64.4" transform="rotate(-90 83.3 64.4)">21</text>
<text x="90.9" y="64.4" transform="rotate(-90 90.9 64.4)">54</text>
<text x="96" y="64.4" transform="rotate(-90 96 64.4)">56</text>
<text x="103.6" y="64.4" transform="rotate(-90 103.6 64.4)">7</text>
<text x="108.7" y="64.4" transform="rotate(-90 108.7 64.4)">8</text>
<text x="116.3" y="64.4" transform="rotate(-90 116.3 64.4)">53</text>
<text x="124" y="64.4" transform="rotate(-90 124 64.4)">55</text>
<text x="144.3" y="64.4" transform="rotate(-90 144.3 64.4)">59</text>
<text x="146.8" y="64.4" transform="rotate(-90 146.8 64.4)">58</text>
<text x="149.4" y="64.4" transform="rotate(-90 149.4 64.4)">57</text>
<text x="157" y="64.4" transform="rotate(-90 157 64.4)">52</text>
<text x="199.9" y="80.9">2</text>
<text x="199.9" y="85.9">1</text>
<text x="88.4" y="107.3" transform="rotate(-90 88.4 107.3)">3</text>
<text x="90.9" y="107.3" transform="rotate(-90 90.9 107.3)">4</text>
<text x="162.1" y="107.3" transform="rotate(-90 162.1 107.3)">5</text>
<text x="164.6" y="107.3" transform="rotate(-90 164.6 107.3)">6</text>
<text x="167.1" y="107.3" transform="rotate(-90 167.1 107.3)">9</text>
<text x="50.3" y="108.6" transform="rotate(-90 50.3 108.6)">43</text>
<text x="52.8" y="108.6" transform="rotate(-90 52.8 108.6)">44</text>
<text x="55.4" y="108.6" transform="rotate(-90 55.4 108.6)">45</text>
<text x="57.9" y="108.6" transform="rotate(-90 57.9 108.6)">46</text>
<text x="63" y="108.6" transform="rotate(-90 63 108.6)">25</text>
<text x="65.5" y="108.6" transform="rotate(-90 65.5 108.6)">26</text>
<text x="68.1" y="108.6" transform="rotate(-90 68.1 108.6)">27</text>
<text x="70.6" y="108.6" transform="rotate(-90 70.6 108.6)">28</text>
<text x="93.5" y="108.6" transform="rotate(-90 93.5 108.6)">13</text>
<text x="96" y="108.6" transform="rotate(-90 96 108.6)">14</text>
<text x="98.6" y="108.6" transform="rotate(-90 98.6 108.6)">15</text>
<text x="101.1" y="108.6" transform="rotate(-90 101.1 108.6)">16</text>
<text x="103.6" y="108.6" transform="rotate(-90 103.6 108.6)">17</text>
<text x="106.2" y="108.6" transform="rotate(-90 106.2 108.6)">18</text>
<text x="108.7" y="108.6" transform="rotate(-90 108.7 108.6)">19</text>
<text x="111.3" y="108.6" transform="rotate(-90 111.3 108.6)">20</text>
<text x="113.8" y="108.6" transform="rotate(-90 113.8 108.6)">29</text>
<text x="116.3" y="108.6" transform="rotate(-90 116.3 108.6)">30</text>
<text x="118.9" y="108.6" transform="rotate(-90 118.9 108.6)">31</text>
<text x="121.4" y="108.6" transform="rotate(-90 121.4 108.6)">32</text>
<text x="124" y="108.6" transform="rotate(-90 124 108.6)">35</text>
<text x="126.5" y="108.6" transform="rotate(-90 126.5 108.6)">36</text>
<text x="129" y="108.6" transform="rotate(-90 129 108.6)">37</text>
<text x="131.6" y="108.6" transform="rotate(-90 131.6 108.6)">38</text>
<text x="134.1" y="108.6" transform="rotate(-90 134.1 108.6)">41</text>
<text x="136.7" y="108.6" transform="rotate(-90 136.7 108.6)">42</text>
<text x="139.2" y="108.6" transform="rotate(-90 139.2 108.6)">51</text>
<text x="151.9" y="108.6" transform="rotate(-90 151.9 108.6)">61</text>
<text x="154.4" y="108.6" transform="rotate(-90 154.4 108.6)">62</text>
<text x="157" y="108.6" transform="rotate(-90 157 108.6)">63</text>
<text x="159.5" y="108.6" transform="rotate(-90 159.5 108.6)">64</text>
<text x="169.7" y="108.6" transform="rotate(-90 169.7 108.6)">10</text>
<text x="172.2" y="108.6" transform="rotate(-90 172.2 108.6)">11</text>
<text x="174.8" y="108.6" transform="rotate(-90 174.8 108.6)">12</text>
<text x="177.3" y="108.6" transform="rotate(-90 177.3 108.6)">23</text>
<text x="179.8" y="108.6" transform="rotate(-90 179.8 108.6)">24</text>
<text x="182.4" y="108.6" transform="rotate(-90 182.4 108.6)">39</text>
<text x="184.9" y="108.6" transform="rotate(-90 184.9 108.6)">40</text>
<text x="187.5" y="108.6" transform="rotate(-90 187.5 108.6)">49</text>
<text x="190" y="108.6" transform="rotate(-90 190 108.6)">50</text>
<text x="192.5" y="108.6" transform="rotate(-90 192.5 108.6)">60</text>
<text x="203" y="191.7">Title</text>
<text x="213.2" y="194.2">MICRO CONTROLLER</text>
<text x="203" y="199.3">Size</text>
<text x="204.5" y="201.8">A4</text>
<text x="213.1" y="199.3">Document Number</text>
<text x="213.2" y="201.8">PCB\22-301-0</text>
<text x="286.8" y="199.3">Rev</text>
<text x="289.4" y="201.8">00</text>
<text x="203" y="206.9">Date:</text>
<text x="216.2" y="206.9">Monday, September 05, 2022</text>
<text x="253.8" y="206.9">Sheet</text>
<text x="266.5" y="206.9">12</text>
<text x="274.1" y="206.9">of</text>
<text x="281.7" y="206.9">14</text>
</g>
<g font-size="2.3" fill="#000080">
<text x="45.8" y="27.6">C85</text>
<text x="17.8" y="35.2">BLM18BD102</text>
<text x="26.5" y="32.7">L25</text>
<text x="45.8" y="30.1">100nF</text>
<text x="99.1" y="35.2">L26</text>
<text x="91.5" y="37.8">BLM18BD102</text>
<text x="141.8" y="37.8">R124</text>
<text x="144.6" y="40.3">1K</text>
<text x="158.8" y="40.3">10K</text>
<text x="160.1" y="37.8">R125</text>
<text x="248.2" y="39.3">J12</text>
<text x="48.3" y="47.9">C87</text>
<text x="61" y="47.9">C88</text>
<text x="73.7" y="47.9">C89</text>
<text x="86.4" y="47.9">C90</text>
<text x="99.1" y="47.9">C91</text>
<text x="122" y="47.9">C92</text>
<text x="129.6" y="47.9">C93</text>
<text x="162.6" y="47.9">C94</text>
<text x="172.8" y="42.8">R126</text>
<text x="172.8" y="45.4">330R</text>
<text x="28" y="50.5">C86</text>
<text x="28" y="53">10uF</text>
<text x="48.3" y="50.5">100nF</text>
<text x="61" y="50.5">100nF</text>
<text x="73.7" y="50.5">100nF</text>
<text x="86.4" y="50.5">100nF</text>
<text x="99.1" y="50.5">100nF</text>
<text x="122" y="50.5">4u7</text>
<text x="129.6" y="50.5">100nF</text>
<text x="162.6" y="50.5">100nF</text>
<text x="246.4" y="53.3">61200621621</text>
<text x="169.7" y="63.9">SAME51J20A-A</text>
<text x="176.6" y="61.6">U55</text>
<text x="210.6" y="78.1">XT1</text>
<text x="243.4" y="83.5">R123</text>
<text x="208.6" y="86.3">32.768 kHz</text>
<text x="243.4" y="86">680R</text>
<text x="255.6" y="94.7">BLU</text>
<text x="208.3" y="96.2">C95</text>
<text x="208.3" y="98.7">22pF</text>
<text x="226.1" y="96.2">C96</text>
<text x="226.1" y="98.7">22pF</text>
<text x="255.6" y="98.2">DL20</text>
</g>
<g font-size="2.3" fill="#f00">
<text x="149.4" y="30.1" transform="rotate(-90 149.4 30.1)">vdd</text>
<text x="43.7" y="42.8">vdd</text>
<text x="180.9" y="47.9">MCLR</text>
<text x="226.6" y="47.9">SWCLK</text>
<text x="229.2" y="42.8">MCLR</text>
<text x="264.7" y="45.3">SWO</text>
<text x="264.7" y="47.9">SWDIO</text>
<text x="144.3" y="55.5" transform="rotate(-90 144.3 55.5)">SWO</text>
<text x="146.9" y="55.5" transform="rotate(-90 146.9 55.5)">SWDIO</text>
<text x="149.4" y="55.5" transform="rotate(-90 149.4 55.5)">SWCLK</text>
<text x="252" y="73.3">VITALITY</text>
<text x="193.6" y="129.2">VITALITY</text>
<text x="51.4" y="144.1" transform="rotate(-90 51.4 144.1)">uC_CAN_TX0</text>
<text x="54" y="144.7" transform="rotate(-90 54 144.7)">uC_CAN_RX0</text>
<text x="64.1" y="144.1" transform="rotate(-90 64.1 144.1)">uC_CAN_TX1</text>
<text x="66.7" y="144.7" transform="rotate(-90 66.7 144.7)">uC_CAN_RX1</text>
<text x="68.7" y="149.5" transform="rotate(-90 68.7 149.5)">uC_HW_SPI1</text>
<text x="97.2" y="146.9" transform="rotate(-90 97.2 146.9)">uC_HV_ON</text>
<text x="130.2" y="148.7" transform="rotate(-90 130.2 148.7)">uC_MOT_SW</text>
<text x="135.3" y="148.7" transform="rotate(-90 135.3 148.7)">uC_CMP_ON</text>
<text x="137.8" y="148" transform="rotate(-90 137.8 148)">uC_TILT_UP</text>
<text x="153" y="149" transform="rotate(-90 153 149)">uC_ROT_CW</text>
<text x="71.2" y="154.3" transform="rotate(-90 71.2 154.3)">uC_EMERGENCY</text>
<text x="89.5" y="153" transform="rotate(-90 89.5 153)">uC_DEVICE_ON</text>
<text x="92.3" y="151.5" transform="rotate(-90 92.3 151.5)">uC_BATT_ENA</text>
<text x="99.7" y="151" transform="rotate(-90 99.7 151)">uC_48VDC_OK</text>
<text x="102.2" y="151.5" transform="rotate(-90 102.2 151.5)">uC_XRAY_LED</text>
<text x="104.8" y="152.8" transform="rotate(-90 104.8 152.8)">uC_XRAY_LMP1</text>
<text x="107.3" y="152.8" transform="rotate(-90 107.3 152.8)">uC_XRAY_LMP2</text>
<text x="109.9" y="151.5" transform="rotate(-90 109.9 151.5)">uC_XRAY_REQ</text>
<text x="112.4" y="151.8" transform="rotate(-90 112.4 151.8)">uC_XRAY_ENA</text>
<text x="117.5" y="150.5" transform="rotate(-90 117.5 150.5)">uC_BURNING</text>
<text x="120" y="152.5" transform="rotate(-90 120 152.5)">uC_GEMMA_ON</text>
<text x="127.6" y="154.6" transform="rotate(-90 127.6 154.6)">uC_48V_DISABLE</text>
<text x="132.7" y="150.5" transform="rotate(-90 132.7 150.5)">uC_CMP_ENA</text>
<text x="140.3" y="150.5" transform="rotate(-90 140.3 150.5)">uC_TILT_DWN</text>
<text x="155.6" y="150.8" transform="rotate(-90 155.6 150.8)">uC_ROT_CCW</text>
<text x="158.1" y="150.2" transform="rotate(-90 158.1 150.2)">uC_CARM_UP</text>
<text x="160.7" y="152.8" transform="rotate(-90 160.7 152.8)">uC_CARM_DWN</text>
<text x="163.2" y="150.8" transform="rotate(-90 163.2 150.8)">uC_HW_SPO1</text>
<text x="165.7" y="150.8" transform="rotate(-90 165.7 150.8)">uC_HW_SPO2</text>
<text x="183.5" y="154.6" transform="rotate(-90 183.5 154.6)">uC_PED_CMP_UP</text>
<text x="188.6" y="153.8" transform="rotate(-90 188.6 153.8)">uC_BUZZER_ON</text>
<text x="94.6" y="156.6" transform="rotate(-90 94.6 156.6)">uC_POWER_DOWN</text>
<text x="114.9" y="156.8" transform="rotate(-90 114.9 156.8)">uC_CLOSED_DOOR</text>
<text x="125.1" y="157.6" transform="rotate(-90 125.1 157.6)">uC_MOT_SAFE_ENA</text>
<text x="168.3" y="160.7" transform="rotate(-90 168.3 160.7)">uC_DISABLE_CHARGE</text>
<text x="178.4" y="158.9" transform="rotate(-90 178.4 158.9)">uC_PED_CARM_DWN</text>
<text x="181" y="156.3" transform="rotate(-90 181 156.3)">uC_PED_CARM_UP</text>
<text x="186.1" y="157.1" transform="rotate(-90 186.1 157.1)">uC_PED_CMP_DWN</text>
<text x="191.1" y="157.1" transform="rotate(-90 191.1 157.1)">uC_AUTORITENUTA</text>
<text x="56.8" y="164.5" transform="rotate(-90 56.8 164.5)">uC_BODY_CW</text>
<text x="59.3" y="166.2" transform="rotate(-90 59.3 166.2)">uC_BODY_CCW</text>
<text x="122.6" y="165" transform="rotate(-90 122.6 165)">uC_BUTTON_PWRON_REQ</text>
<text x="174.1" y="179.7" transform="rotate(-90 174.1 179.7)">uC_ANL_BATT2</text>
<text x="176.7" y="179.7" transform="rotate(-90 176.7 179.7)">uC_ANL_BATT1</text>
</g>
<g font-size="2.3" fill="#004080">
<text x="54.4" y="75.1" transform="rotate(-90 54.4 75.1)">GND_2</text>
<text x="59.5" y="77.2" transform="rotate(-90 59.5 77.2)">VDDIO_2</text>
<text x="67.1" y="75.1" transform="rotate(-90 67.1 75.1)">GND_1</text>
<text x="72.2" y="75.9" transform="rotate(-90 72.2 75.9)">VDDIO1</text>
<text x="79.8" y="72.5" transform="rotate(-90 79.8 72.5)">GND</text>
<text x="84.9" y="76.2" transform="rotate(-90 84.9 76.2)">VDDIOB</text>
<text x="92.5" y="75.1" transform="rotate(-90 92.5 75.1)">GND_3</text>
<text x="97.6" y="77.2" transform="rotate(-90 97.6 77.2)">VDDIO_3</text>
<text x="105.2" y="77.2" transform="rotate(-90 105.2 77.2)">GNDANA</text>
<text x="110.3" y="77" transform="rotate(-90 110.3 77)">VDDANA</text>
<text x="125.6" y="72.6" transform="rotate(-90 125.6 72.6)">VSW</text>
<text x="158.6" y="76.7" transform="rotate(-90 158.6 76.7)">RESETN</text>
<text x="117.9" y="78.9" transform="rotate(-90 117.9 78.9)">VDDCORE</text>
<text x="145.9" y="79.1" transform="rotate(-90 145.9 79.1)">PB30/SWO</text>
<text x="148.4" y="81.4" transform="rotate(-90 148.4 81.4)">PA31/SWDIO</text>
<text x="151" y="81.8" transform="rotate(-90 151 81.8)">PA30/SWCLK</text>
<text x="181.8" y="82.5">PA01/XOUT32</text>
<text x="184.4" y="87.5">PA00/XIN32</text>
<text x="51.9" y="103" transform="rotate(-90 51.9 103)">PA22/CAN0-TX</text>
<text x="54.4" y="103" transform="rotate(-90 54.4 103)">PA23/CAN0-RX</text>
<text x="57" y="103" transform="rotate(-90 57 103)">PA24/CAN0-TX</text>
<text x="59.5" y="103" transform="rotate(-90 59.5 103)">PA25/CAN0-RX</text>
<text x="64.6" y="103" transform="rotate(-90 64.6 103)">PB12/CAN1-TX</text>
<text x="67.1" y="103" transform="rotate(-90 67.1 103)">PB13/CAN1-RX</text>
<text x="69.7" y="103" transform="rotate(-90 69.7 103)">PB14/CAN1-TX</text>
<text x="72.2" y="103" transform="rotate(-90 72.2 103)">PB15/CAN1-RX</text>
<text x="90" y="103" transform="rotate(-90 90 103)">PA02</text>
<text x="92.5" y="103" transform="rotate(-90 92.5 103)">PA03</text>
<text x="95.1" y="103" transform="rotate(-90 95.1 103)">PA04</text>
<text x="97.6" y="103" transform="rotate(-90 97.6 103)">PA05</text>
<text x="100.2" y="103" transform="rotate(-90 100.2 103)">PA06</text>
<text x="102.7" y="103" transform="rotate(-90 102.7 103)">PA07</text>
<text x="105.2" y="103" transform="rotate(-90 105.2 103)">PA08</text>
<text x="107.8" y="103" transform="rotate(-90 107.8 103)">PA09</text>
<text x="110.3" y="103" transform="rotate(-90 110.3 103)">PA10</text>
<text x="112.9" y="103" transform="rotate(-90 112.9 103)">PA11</text>
<text x="115.4" y="103" transform="rotate(-90 115.4 103)">PA12</text>
<text x="117.9" y="103" transform="rotate(-90 117.9 103)">PA13</text>
<text x="120.5" y="103" transform="rotate(-90 120.5 103)">PA14</text>
<text x="123" y="103" transform="rotate(-90 123 103)">PA15</text>
<text x="125.6" y="103" transform="rotate(-90 125.6 103)">PA16</text>
<text x="128.1" y="103" transform="rotate(-90 128.1 103)">PA17</text>
<text x="130.6" y="103" transform="rotate(-90 130.6 103)">PA18</text>
<text x="133.2" y="103" transform="rotate(-90 133.2 103)">PA19</text>
<text x="135.7" y="103" transform="rotate(-90 135.7 103)">PA20</text>
<text x="138.3" y="103" transform="rotate(-90 138.3 103)">PA21</text>
<text x="140.8" y="103" transform="rotate(-90 140.8 103)">PA27</text>
<text x="153.5" y="103" transform="rotate(-90 153.5 103)">PB00</text>
<text x="156" y="103" transform="rotate(-90 156 103)">PB01</text>
<text x="158.6" y="103" transform="rotate(-90 158.6 103)">PB02</text>
<text x="161.1" y="103" transform="rotate(-90 161.1 103)">PB03</text>
<text x="163.7" y="103" transform="rotate(-90 163.7 103)">PB04</text>
<text x="166.2" y="103" transform="rotate(-90 166.2 103)">PB05</text>
<text x="168.7" y="103" transform="rotate(-90 168.7 103)">PB06</text>
<text x="171.3" y="103" transform="rotate(-90 171.3 103)">PB07</text>
<text x="173.8" y="103" transform="rotate(-90 173.8 103)">PB08</text>
<text x="176.4" y="103" transform="rotate(-90 176.4 103)">PB09</text>
<text x="178.9" y="103" transform="rotate(-90 178.9 103)">PB10</text>
<text x="181.4" y="103" transform="rotate(-90 181.4 103)">PB11</text>
<text x="184" y="103" transform="rotate(-90 184 103)">PB16</text>
<text x="186.5" y="103" transform="rotate(-90 186.5 103)">PB17</text>
<text x="189.1" y="103" transform="rotate(-90 189.1 103)">PB22</text>
<text x="191.6" y="103" transform="rotate(-90 191.6 103)">PB23</text>
<text x="194.1" y="103" transform="rotate(-90 194.1 103)">PB31</text>
</g>
<g font-size="1.8">
<text x="17.1" y="2">10</text>
<text x="46.3" y="2">9</text>
<text x="75.5" y="2">8</text>
<text x="104.7" y="2">7</text>
<text x="133.9" y="2">6</text>
<text x="163.1" y="2">5</text>
<text x="192.2" y="2">4</text>
<text x="221.4" y="2">3</text>
<text x="250.6" y="2">2</text>
<text x="279.8" y="2">1</text>
<text x=".7" y="24.7">E</text>
<text x="295.1" y="24.7">E</text>
<text x=".7" y="65.7">D</text>
<text x="295.1" y="65.7">D</text>
<text x=".7" y="106.6">C</text>
<text x="295.1" y="106.6">C</text>
<text x=".7" y="147.5">B</text>
<text x="295.1" y="147.5">B</text>
<text x=".7" y="188.5">A</text>
<text x="295.1" y="188.5">A</text>
<text x="17.1" y="209.3">10</text>
<text x="46.3" y="209.3">9</text>
<text x="75.5" y="209.3">8</text>
<text x="104.7" y="209.3">7</text>
<text x="133.9" y="209.3">6</text>
<text x="163.1" y="209.3">5</text>
<text x="192.2" y="209.3">4</text>
<text x="221.4" y="209.3">3</text>
<text x="250.6" y="209.3">2</text>
<text x="279.8" y="209.3">1</text>
</g>
</svg>
